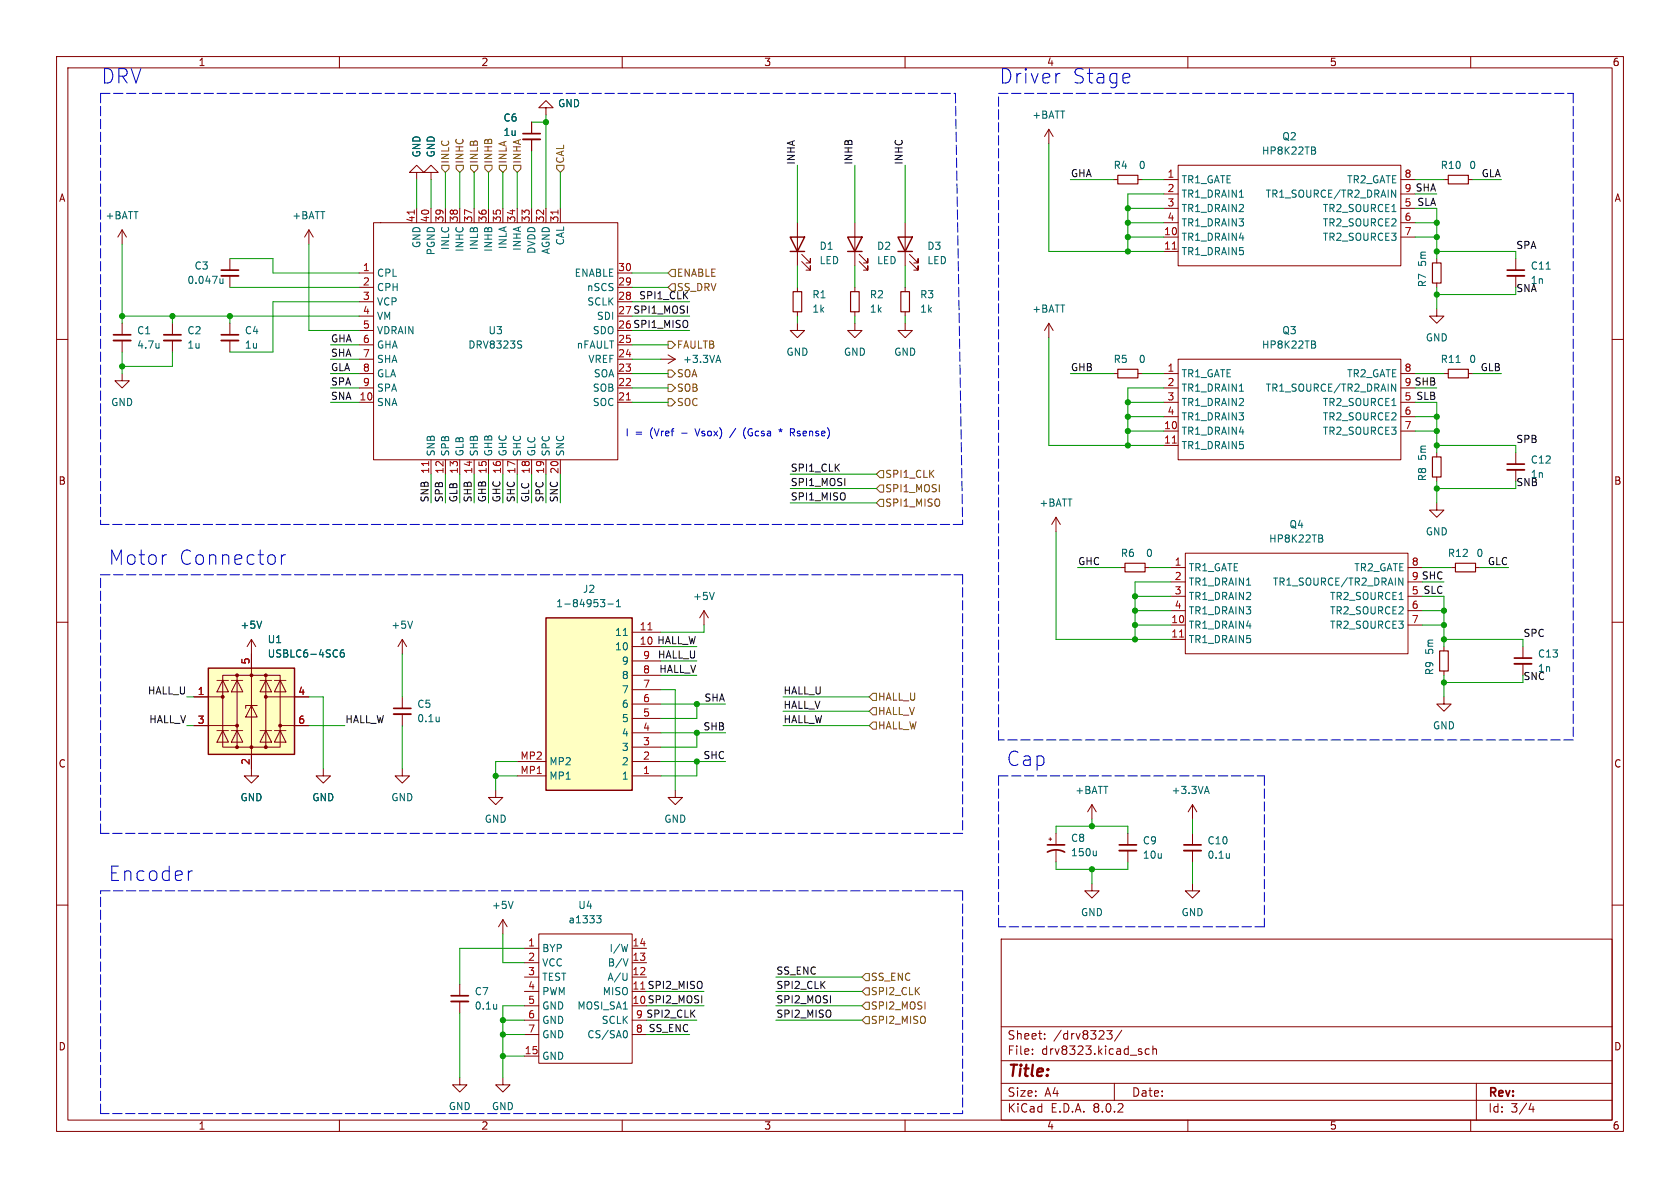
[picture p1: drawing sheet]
<svg xmlns="http://www.w3.org/2000/svg" width="297mm" height="210mm" viewBox="0 0 297 210" stroke-linecap="round" stroke-linejoin="round" font-family="sans-serif">
<g fill="none" stroke="#840000" stroke-width=".18">
<path d="M10 10h277v190h-277zM12 12h273v186h-273zM60 10v2M110 10v2M160 10v2M210 10v2M260 10v2M73.7 30.5h1.2l-1.2-1.3-1.3 1.3h1.3v1.3M76.2 30.5h1.3l-1.3-1.3-1.3 1.3h1.3v1.3M10 60h2M21.6 40.6l-.8 1.3M21.6 40.6v2.6"/>
<path d="M21.6 57.2v2M21.6 40.6l.8 1.3M30.5 57.2v2M40.6 45.7v2.1M40.6 48.8v2M40.6 57.2v2M54.6 40.6l-.8 1.3M54.6 40.6v2.6M54.6 40.6l.8 1.3M254 54.6v1.3h1.3l-1.3 1.3-1.3-1.3h1.3M268 45.7v2.1M268 48.8v2"/>
<path d="M285 60h2M21.6 66v1.3h1.3l-1.3 1.3-1.3-1.3h1.3M21.6 60.2v2M30.5 60.2v2M40.6 60.2v2M196.8 66h.8M201.2 66h.7M255.3 66h.7M259.6 66h.7M254 88.9v1.3h1.3l-1.3 1.2-1.3-1.2h1.3M10 110h2M71.1 113l-.7 1.3"/>
<path d="M71.1 113v2.6M71.1 113l.8 1.3M198.1 100.3h.8M202.4 100.3h.8M256.5 100.3h.8M260.9 100.3h.7M285 110h2M57.1 135.9v1.3h1.3l-1.3 1.2-1.2-1.2h1.2M71.1 135.9v1.3h1.3l-1.3 1.2-1.3-1.2h1.3M71.1 123.2v2M71.1 126.2v2.1M10 160h2"/>
<path d="M185.4 148.3h.5M185.7 148.1v.5M186.7 147.3v2.1M186.7 150.4v2M285 160h2M81.3 174v2M81.3 177v2.1M88.9 162.6l-.8 1.2M88.9 162.6v2.5M88.9 162.6l.8 1.2M92.7 167.6h2.5M92.7 172.7h2.5"/>
<path d="M92.7 170.2h2.5M92.7 175.3h2.5M92.7 177.8h2.5M95.2 165.1h16.6v22.9h-16.6zM111.8 167.6h2.5M111.8 172.7h2.5M111.8 170.2h2.5M177 166h108v32h-108zM60 198v2M81.3 190.5v1.3h1.2l-1.2 1.2-1.3-1.2h1.3M92.7 186.7h2.5M92.7 180.3h2.5"/>
<path d="M92.7 182.9h2.5M110 198v2M111.8 180.3h2.5M111.8 182.9h2.5M160 198v2M177 194.5h108M177 191.5h108M177 187.5h108M177 181.5h108M182.5 186.3v.1M182.5 185.5v.1M184.7 183.6v.1"/>
<path d="M184.7 182.8v.1M195.7 182.2h.9l-.5 .6 .4 .1v.7l-.2 .1h-.4l-.2-.1M197 191.5v3M198.3 182.1l-1.3 2M203.2 185.5l-.5-.1-.2 .3v.4l.1 .2h.6M203.8 185.5l.2-.1 .4 .1 .1 .9M203.8 184.9v1.5M210 198v2M260 198v2M261 191.5v6.5M270.7 195l-.4 1.1h.9M271 195.6v1"/>
</g>
<path d="M39.1 48.8h3.1M266.4 48.8h3.1M20.1 60.2h3M29 60.2h3M39.1 60.2h3.1M69.6 126.2h3M79.8 177h3" fill="none" stroke="#840000" stroke-width=".33"/>
<path d="M20.1 59.2h3M29 59.2h3M39.1 47.8h3.1M39.1 59.2h3.1M266.4 47.8h3.1M69.6 125.2h3M185.2 150.6a3.2 3.2 0 0 1 3 0M185.2 149.4h3M79.8 176h3" fill="none" stroke="#840000" stroke-width=".3"/>
<g fill="none" stroke="#006464" stroke-width=".18">
<path d="M39.4 49.3v.8M39.4 50l-.2 .1-.3-.1M273.3 47.6h.8M28.1 60.7v.8M28.1 61.4v.1M257.4 64.1h.7M72.9 109.8l-.4 1.3M77.6 126.7v.9M77.6 127.5h.1M90.7 159.3l-.4 1.3M193.8 150.4v.9M193.8 151.2l-.2 .1"/>
<path d="M87.8 177.5v.9M87.8 178.3h-.1M105.5 161.9h.8l-.5 .5 .4 .1 .1 .4-.3 .2h-.3M110.8 172v1.1l-.1 .1M111 166.9l-.3 1.3M111 169.5l-.4 1.3M110.5 182.2a.68 .68 0 0 1 .4 .6 .68 .68 0 0 1-.4 .7"/>
</g>
<path d="M197.6 65.3h3.6v1.5h-3.6zM256 65.3h3.6v1.5h-3.6zM198.9 99.6h3.5v1.5h-3.5zM257.3 99.6h3.6v1.5h-3.6z" fill="none" stroke="#840000" stroke-width=".2"/>
<path d="M36.8 118.1h15.3v15.3h-15.3z" fill="#ffffc2"/>
<path d="M139.7 41.9h2.5l-1.2 2.6zM139.7 44.5h2.5M149.9 41.9h2.5l-1.3 2.6zM149.9 44.5h2.5M36.8 118.1h15.3v15.3h-15.3z" fill="none" stroke="#840000" stroke-width=".25"/>
<g fill="#840000" stroke="#840000" stroke-width=".18">
<circle cx="39.4" cy="123.2" r=".25"/>
<circle cx="41.9" cy="132.1" r=".25"/>
<circle cx="41.9" cy="128.3" r=".25"/>
<circle cx="41.9" cy="119.4" r=".25"/>
<circle cx="44.4" cy="132.1" r=".25"/>
<circle cx="44.4" cy="119.4" r=".25"/>
<circle cx="47" cy="132.1" r=".25"/>
<circle cx="47" cy="123.2" r=".25"/>
<circle cx="47" cy="119.4" r=".25"/>
<circle cx="49.5" cy="128.3" r=".25"/>
</g>
<g fill="none" stroke="#840000" stroke-width=".18">
<path d="M96.5 19.1h1.3l-1.3-1.3-1.3 1.3h1.3v1.2M66 39.4h43.2v41.9h-43.2zM73.7 36.8v2.6M76.2 36.8v2.6M78.7 36.8v2.6M81.3 36.8v2.6M83.8 36.8v2.6M86.4 36.8v2.6M88.9 36.8v2.6M91.4 36.8v2.6M94 21.6v2M94 24.6v2.1"/>
<path d="M94 36.8v2.6M96.5 36.8v2.6M99.1 36.8v2.6M141 39.4v7.6M151.1 39.4v7.6M185.4 22.9l-.7 1.2M185.4 22.9v2.5M185.4 22.9l.8 1.2M196.8 31.8h.8M201.2 31.8h.7M205.7 31.8h2.6M205.7 34.3h2.6"/>
<path d="M205.7 36.8h2.6M205.7 39.4h2.6M208.3 29.2h39.3v17.8h-39.3zM247.6 31.8h2.6M247.6 34.3h2.6M247.6 36.8h2.6M247.6 39.4h2.6M255.3 31.8h.7M259.6 31.8h.7M63.5 48.3h2.5M63.5 50.8h2.5M63.5 53.3h2.5"/>
<path d="M63.5 55.9h2.5M63.5 58.4h2.5M109.2 48.3h2.6M109.2 50.8h2.6M109.2 53.3h2.6M141 57.2v1.2h1.2l-1.2 1.3-1.3-1.3h1.3M141 50.8v.8M141 55.1v.8M141.7 46.2l1.6 1.6v-.8v.8h-.8M141.7 45l1.6 1.5v-.8v.8h-.8M151.1 57.2v1.2h1.3l-1.3 1.3-1.2-1.3h1.2M151.1 50.8v.8"/>
<path d="M151.1 55.1v.8M151.9 46.2l1.5 1.6v-.8v.8h-.7M151.9 45l1.5 1.5v-.8v.8h-.7M160 57.2v1.2h1.3l-1.3 1.3-1.3-1.3h1.3M160 50.8v.8M160 55.1v.8M185.4 57.2v2.5M185.4 57.2l-.7 1.2M185.4 57.2l.8 1.2M205.7 41.9h2.6M205.7 44.5h2.6M247.6 41.9h2.6"/>
<path d="M254 45.7v.8M254 50v.8M63.5 66h2.5M63.5 68.6h2.5M63.5 71.1h2.5M63.5 63.5h2.5M63.5 61h2.5M109.2 66h2.6M109.2 68.6h2.6M109.2 71.1h2.6M109.2 63.5h2.6M109.2 61h2.6"/>
<path d="M116.8 63.5h2.6M118.1 62.7l1.3 .8M119.4 63.5l-1.3 .8M205.7 66h2.6M205.7 76.2h2.6M205.7 78.7h2.6M205.7 68.6h2.6M205.7 71.1h2.6M205.7 73.7h2.6M208.3 63.5h39.3v17.8h-39.3zM247.6 66h2.6M247.6 76.2h2.6"/>
<path d="M247.6 68.6h2.6M247.6 71.1h2.6M247.6 73.7h2.6M76.2 81.3v2.5M78.7 81.3v2.5M81.3 81.3v2.5M83.8 81.3v2.5M86.4 81.3v2.5M88.9 81.3v2.5M91.4 81.3v2.5M94 81.3v2.5M96.5 81.3v2.5"/>
<path d="M99.1 81.3v2.5M186.7 91.4l-.8 1.3M186.7 91.4v2.6M186.7 91.4l.8 1.3M209.5 97.8h39.4v17.8h-39.4zM254 80v.8M254 84.3v.8M268 80v2M268 83.1v2M41.9 119.4h5.1v12.7h-5.1zM41.9 119.4h-2.5v12.7h2.5M44.4 113v24.2h1.3l-1.3 1.2-1.2-1.2h1.2"/>
<path d="M44.4 113l-.7 1.3M44.4 113l.8 1.3M47 119.4h2.5v12.7h-2.5M124.5 108l-.8 1.2M124.5 108v2.5M124.5 108l.7 1.2M207 100.3h2.5M207 110.5h2.5M207 113h2.5M207 102.9h2.5M207 105.4h2.5M207 108h2.5"/>
<path d="M248.9 100.3h2.6M248.9 110.5h2.6M248.9 102.9h2.6M248.9 105.4h2.6M248.9 108h2.6M255.3 114.3v.8M255.3 118.6v.8M269.2 114.3v2M269.2 117.3v2.1M34.3 123.2h5.1M34.3 128.3h7.6M38.4 129.2h2"/>
<path d="M38.4 120.3h2M39.4 129.2l1 2h-2zM39.4 120.3l1 2h-2zM40.9 129.2h2M40.9 120.3h2M41.9 129.2l1 2h-2zM41.9 120.3l1 2h-2zM44.4 124.7l1.1 2h-2.1zM45.5 124.7h-2.1v.5M46 129.2h2M46 120.3h2M47 129.2l1 2h-2z"/>
<path d="M47 120.3l1 2h-2zM47 123.2h7.6M48.5 129.2h2M48.5 120.3h2M49.5 129.2l1 2h-2zM49.5 120.3l1 2h-2zM49.5 128.3h5.1M255.3 123.2v1.3h1.2l-1.2 1.2-1.3-1.2h1.3M193 156.2v1.3h1.3l-1.3 1.3-1.2-1.3h1.2M193 142.2l-.7 1.3M193 142.2v2.6M193 142.2l.8 1.3"/>
<path d="M199.4 147.3v2.1M199.4 150.4v2M210.8 156.2v1.3h1.3l-1.3 1.3-1.3-1.3h1.3M210.8 142.2v2.6M210.8 147.3v2.1M210.8 150.4v2M210.8 142.2l-.7 1.3M210.8 142.2l.8 1.3M88.9 190.5v1.3h1.3l-1.3 1.2-1.3-1.2h1.3"/>
</g>
<g fill="none" stroke="#006464" stroke-width=".18">
<path d="M232.3 26l.2 .2-.2 .4 .3 .2-.1 .3-.2 .1M246 33.6l.7 1.3v-1.3M92 60.9l.2 .3-.2 .3M92 60.3h.2M126.7 63.7h.6M127 62.8l.4 1.3M232.3 60.3l.2 .2-.2 .4 .3 .2-.1 .3-.2 .1M246 67.9l.7 1.3v-1.3M233.6 94.6l.2 .2-.2 .4 .3 .2-.1 .3-.2 .1M46.3 109.8l-.5 1.3M60.8 114.9h-.4a.85 .85 0 0 0 0 1.2l.4-.1 .1-.4-.3-.2h-.3l-.1 .2M126.3 104.7l-.4 1.3"/>
<path d="M247.3 102.2l.7 1.2v-1.2M213 139.9h.7M213.4 139l.4 1.3M217.3 150.9v.8M217.3 151.6v.1"/>
</g>
<path d="M92.5 24.6h3M266.4 83.1h3.1M267.7 117.3h3.1M197.9 150.4h3M209.3 150.4h3" fill="none" stroke="#840000" stroke-width=".33"/>
<path d="M92.5 23.6h3M266.4 82h3.1M267.7 116.3h3.1M197.9 149.4h3M209.3 149.4h3" fill="none" stroke="#840000" stroke-width=".3"/>
<path d="M197.6 31h3.6v1.5h-3.6zM256 31h3.6v1.5h-3.6zM140.2 51.6h1.5v3.5h-1.5zM150.4 51.6h1.5v3.5h-1.5zM159.3 51.6h1.5v3.5h-1.5zM253.2 46.5h1.6v3.5h-1.6zM253.2 80.8h1.6v3.5h-1.6zM254.5 115.1h1.5v3.5h-1.5z" fill="none" stroke="#840000" stroke-width=".2"/>
<path d="M73.2 37.1v.8M98.6 37.1v.8M207.3 44h.7M110.7 70.7h.8M207.3 78.3h.7M75.8 81.6v.7M208.5 112.6h.7" fill="none" stroke="#a90000" stroke-width=".18"/>
<path d="M96.5 109.2h15.3v30.5h-15.3z" fill="#ffffc2"/>
<path d="M158.7 41.9h2.6l-1.3 2.6zM158.7 44.5h2.6M96.5 109.2h15.3v30.5h-15.3z" fill="none" stroke="#840000" stroke-width=".25"/>
<g fill="none" stroke="#840000" stroke-width=".18">
<path d="M94 21.6v2M94 24.6v2.1M160 39.4v7.6M160.8 46.2l1.5 1.6v-.8v.8h-.8M160.8 45l1.5 1.5v-.8v.8h-.8M44.4 115.6v2.5M111.8 114.3h5M111.8 111.8h5M111.8 119.4h5M111.8 116.8h5M34.3 123.2h2.5M34.3 128.3h2.5"/>
<path d="M44.4 133.4v2.5M52.1 123.2h2.5M52.1 128.3h2.5M87.6 139.7v1.3h1.3l-1.3 1.2-1.2-1.2h1.2M91.4 137.2h5.1M91.4 134.6h5.1M111.8 137.2h5M111.8 134.6h5M111.8 132.1h5M111.8 129.5h5M111.8 127h5M111.8 124.5h5"/>
<path d="M111.8 121.9h5M119.4 139.7v1.3h1.2l-1.2 1.2-1.3-1.2h1.3"/>
</g>
<path d="M46.3 109.8l-.5 1.3M60.8 114.9h-.4a.85 .85 0 0 0 0 1.2l.4-.1 .1-.4-.3-.2h-.3l-.1 .2M106.1 106h.8l-.4 .5 .4 .1v.4l-.2 .3h-.4M107.5 106.8h.9M109 107.3h.7M109 106.4l.3-.4v1.3M110.2 112.3h.7" fill="none" stroke="#006464" stroke-width=".18"/>
<path d="M114.5 111.3h.8" fill="none" stroke="#a90000" stroke-width=".18"/>
<g fill="none" stroke="#725600" stroke-width=".18">
<path d="M78.1 29.2h1.3v.6l-.7 .7-.6-.7zM80.6 29.2h1.3v.6l-.6 .7-.7-.7zM83.2 29.2h1.3v.6l-.7 .7-.6-.7zM85.7 29.2h1.3v.6l-.6 .7-.7-.7zM88.3 29.2h1.2v.6l-.6 .7-.6-.7zM90.8 29.2h1.3v.6l-.7 .7-.6-.7zM98.4 29.2h1.3v.6l-.6 .7-.7-.7zM118.1 48.3l.6-.7h.7v1.3h-.7zM118.7 50.2h.7v1.2h-.7l-.6-.6zM118.1 65.4h.6l.7 .6-.7 .7h-.6zM118.1 67.9h.6l.7 .7-.7 .6h-.6zM118.1 60.3h.6l.7 .7-.7 .6h-.6z"/>
<path d="M118.1 70.5h.6l.7 .6-.7 .7h-.6zM154.9 86.4l.7-.7h.6v1.3h-.6zM155.6 88.3h.6v1.2h-.6l-.7-.6zM155.6 83.2h.6v1.3h-.6l-.7-.7zM154.3 127.6h.6v1.3h-.6l-.6-.6zM154.3 122.6h.6v1.2h-.6l-.6-.6zM154.3 125.1h.6v1.3h-.6l-.6-.7zM153 172.1h.7v1.3h-.7l-.6-.7zM153 174.6h.7v1.3h-.7l-.6-.6zM153 177.2h.7v1.2h-.7l-.6-.6zM153 179.7h.7v1.3h-.7l-.6-.7z"/>
</g>
<g fill="none" stroke="#0000c2" stroke-width=".18">
<path d="M187.2 13h.2M122.9 75.8l.4 1.3M130.1 75.7l-1.1 1.7M131.8 75.6a1.46 1.46 0 0 0 0 1.9M137.7 76l.3 .1M138 75.8v.3M138 76.1l-.2 .2M138 76.1l.2 .2M138.3 76l-.3 .1M139.7 76.5l.6-.1 .2-.2-.1-.3-.7-.1v1.3M140 76.5l.5 .6M29.2 98.1h.2"/>
<path d="M49.8 98.1v1.7M50.5 98.1a.65 .65 0 0 0-.7 .5M34 153.9h-.2l-.4 .3"/>
</g>
<g fill="none" stroke="#0000c2" stroke-width=".18" stroke-dasharray="1.7 .6">
<path d="M17.8 16.5h151.1M17.8 16.5v76.2M168.9 16.5l1.3 76.2M176.5 16.5h101.6M278.1 16.5v114.3M170.2 92.7h-152.4M17.8 101.6h152.4M170.2 101.6v45.7M176.5 130.8v-114.3M176.5 137.2h47M176.5 137.2v26.6M223.5 137.2v26.6"/>
<path d="M278.1 130.8h-101.6M17.8 147.3v-45.7M17.8 157.5h152.4M170.2 157.5v39.4M170.2 147.3h-152.4M223.5 163.8h-47M17.8 196.9v-39.4M170.2 196.9h-152.4"/>
</g>
<g fill="none" stroke="#009600" stroke-width=".18">
<path d="M73.7 31.8v5M76.2 31.8v5M78.7 30.5v6.3M81.3 30.5v6.3M83.8 30.5v6.3M86.4 30.5v6.3M88.9 30.5v6.3M91.4 30.5v6.3M94 26.7v10.1M94 21.6h2.5M96.5 20.3v16.5M99.1 30.5v6.3"/>
<path d="M141 29.2v10.2M151.1 29.2v10.2M160 29.2v10.2M185.4 25.4v19.1h20.3M189.2 31.8h7.6M199.4 36.8h6.3M199.4 39.4h6.3M201.9 31.8h3.8M205.7 34.3h-6.3v10.2M250.2 31.8h5.1M250.2 36.8h3.8v8.9M250.2 34.3h3.8"/>
<path d="M250.2 39.4h3.8M260.3 31.8h5.1M21.6 55.9h41.9M21.6 43.2v14M30.5 55.9v1.3M40.6 45.7h7.7v2.6h15.2M40.6 50.8h22.9M40.6 55.9v1.3M54.6 43.2v15.2h8.9M63.5 53.3h-15.2v8.9h-7.7M111.8 55.9h10.1M111.8 58.4h10.1"/>
<path d="M111.8 53.3h10.1M111.8 50.8h6.3M111.8 48.3h6.3M141 47v3.8M141 55.9v1.3M151.1 47v3.8M151.1 55.9v1.3M160 47v3.8M160 55.9v1.3M185.4 59.7v19h20.3M199.4 41.9h6.3M250.2 41.9h3.8"/>
<path d="M254 44.5h14v1.2M254 50.8v3.8M254 52.1h14M21.6 62.2v3.8M30.5 62.2v2.6h-8.9M58.4 71.1h5.1M58.4 63.5h5.1M58.4 68.6h5.1M58.4 66h5.1M58.4 61h5.1M111.8 71.1h6.3M111.8 63.5h5"/>
<path d="M111.8 68.6h6.3M111.8 66h6.3M111.8 61h6.3M189.2 66h7.6M199.4 71.1h6.3M199.4 73.7h6.3M199.4 76.2h6.3M201.9 66h3.8M205.7 68.6h-6.3v10.1M250.2 71.1h3.8v8.9M250.2 68.6h3.8M250.2 73.7h3.8"/>
<path d="M250.2 76.2h3.8M250.2 66h5.1M254 78.7h14v1.3M260.3 66h5.1M76.2 83.8v5.1M78.7 83.8v5.1M81.3 83.8v5.1M83.8 83.8v5.1M86.4 83.8v5.1M88.9 83.8v5.1M91.4 83.8v5.1M94 83.8v5.1"/>
<path d="M96.5 83.8v5.1M99.1 83.8v5.1M139.7 83.8h15.2M139.7 88.9h15.2M139.7 86.4h15.2M186.7 94v19h20.3M254 86.4h14M254 85.1v3.8M71.1 115.6v7.6M116.8 119.4h6.4M116.8 114.3h6.4M116.8 116.8h6.4"/>
<path d="M124.5 110.5v1.3h-7.7M190.5 100.3h7.6M200.7 108h6.3M200.7 110.5h6.3M200.7 105.4h6.3M203.2 100.3h3.8M207 102.9h-6.3v10.1M251.5 100.3h5M251.5 108h3.8M251.5 105.4h3.8v8.9M251.5 110.5h3.8M251.5 102.9h3.8"/>
<path d="M255.3 113h13.9v1.3M255.3 119.4v3.8M261.6 100.3h5.1M33 128.3h1.3M33 123.2h1.3M54.6 123.2h2.5v12.7M54.6 128.3h6.4M71.1 128.3v7.6M87.6 137.2h3.8M91.4 134.6h-3.8v5.1M116.8 134.6h11.5M116.8 129.5h11.5"/>
<path d="M116.8 124.5h11.5M116.8 121.9h2.6v17.8M123.2 129.5v2.6h-6.4M123.2 134.6v2.6h-6.4M123.2 124.5v2.5h-6.4M138.4 128.3h15.3M138.4 123.2h15.3M138.4 125.7h15.3M255.3 120.7h13.9M186.7 147.3v-1.2h12.7v1.2M186.7 152.4v1.3h12.7v-1.3M193 144.8v1.3"/>
<path d="M193 153.7v2.5M210.8 144.8v2.5M210.8 152.4v3.8M81.3 179.1v11.4M88.9 165.1v5.1h3.8M92.7 177.8h-3.8v12.7M92.7 167.6h-11.4v6.4M114.3 177.8h10.2M114.3 175.3h10.2M137.2 177.8h15.2M137.2 172.7h15.2M137.2 175.3h15.2"/>
<path d="M88.9 182.9h3.8M88.9 180.3h3.8M88.9 186.7h3.8M114.3 182.9h7.6M114.3 180.3h8.9M137.2 180.3h15.2"/>
</g>
<g fill="#009600" stroke="#009600" stroke-width=".18">
<circle cx="199.4" cy="78.7" r=".46"/>
<circle cx="200.7" cy="108" r=".46"/>
<circle cx="200.7" cy="105.4" r=".46"/>
<circle cx="200.7" cy="113" r=".46"/>
<circle cx="200.7" cy="110.5" r=".46"/>
<circle cx="255.3" cy="120.7" r=".46"/>
<circle cx="254" cy="73.7" r=".46"/>
<circle cx="254" cy="78.7" r=".46"/>
<circle cx="254" cy="76.2" r=".46"/>
<circle cx="254" cy="39.4" r=".46"/>
<circle cx="254" cy="44.5" r=".46"/>
<circle cx="254" cy="41.9" r=".46"/>
<circle cx="254" cy="52.1" r=".46"/>
<circle cx="199.4" cy="44.5" r=".46"/>
<circle cx="199.4" cy="39.4" r=".46"/>
<circle cx="199.4" cy="36.8" r=".46"/>
<circle cx="199.4" cy="41.9" r=".46"/>
<circle cx="199.4" cy="76.2" r=".46"/>
<circle cx="199.4" cy="73.7" r=".46"/>
<circle cx="193" cy="153.7" r=".46"/>
<circle cx="193" cy="146.1" r=".46"/>
<circle cx="199.4" cy="71.1" r=".46"/>
<circle cx="255.3" cy="110.5" r=".46"/>
<circle cx="255.3" cy="113" r=".46"/>
<circle cx="255.3" cy="108" r=".46"/>
<circle cx="254" cy="86.4" r=".46"/>
<circle cx="30.5" cy="55.9" r=".46"/>
<circle cx="40.6" cy="55.9" r=".46"/>
<circle cx="21.6" cy="64.8" r=".46"/>
<circle cx="21.6" cy="55.9" r=".46"/>
<circle cx="96.5" cy="21.6" r=".46"/>
<circle cx="123.2" cy="124.5" r=".46"/>
<circle cx="123.2" cy="129.5" r=".46"/>
<circle cx="88.9" cy="186.7" r=".46"/>
<circle cx="123.2" cy="134.6" r=".46"/>
<circle cx="88.9" cy="182.9" r=".46"/>
<circle cx="88.9" cy="180.3" r=".46"/>
<circle cx="87.6" cy="137.2" r=".46"/>
</g>
<g font-size="3.5" fill="#0000c2">
<text x="17.8" y="15">DRV</text>
<text x="176.5" y="15">Driver</text>
<text x="189.4" y="15">Stage</text>
<text x="19" y="100.1">Motor</text>
<text x="31.5" y="100.1">Connector</text>
<text x="177.8" y="135.6">Cap</text>
<text x="19" y="156">Encoder</text>
</g>
<text font-size="2.8" fill="#840000" x="178" y="190.9">Title:</text>
<g font-size="2.1" fill="#840000">
<text x="178" y="184">Sheet:</text>
<text x="186.2" y="184">/drv8323/</text>
<text x="178" y="186.7">File:</text>
<text x="184.1" y="186.7">drv8323.kicad_sch</text>
<text x="178" y="196.9">KiCad</text>
<text x="178" y="194.1">Size:</text>
<text x="184.7" y="194.1">A4</text>
<text x="185.7" y="196.9">E.D.A.</text>
<text x="193.3" y="196.9">8.0.2</text>
<text x="200" y="194.1">Date:</text>
<text x="263" y="194.3">Rev:</text>
<text x="263" y="196.9">Id:</text>
<text x="267.1" y="196.9">3/4</text>
</g>
<g font-size="1.8" fill="#840000">
<text x="35" y="11.9">1</text>
<text x="85" y="11.9">2</text>
<text x="135" y="11.9">3</text>
<text x="185" y="11.9">4</text>
<text x="235" y="11.9">5</text>
<text x="285" y="11.9">6</text>
<text x="10.3" y="35.9">A</text>
<text x="285.3" y="35.9">A</text>
<text x="10.3" y="85.9">B</text>
<text x="285.3" y="85.9">B</text>
<text x="10.3" y="135.9">C</text>
<text x="285.3" y="135.9">C</text>
<text x="10.3" y="185.9">D</text>
<text x="285.3" y="185.9">D</text>
<text x="35" y="199.9">1</text>
<text x="85" y="199.9">2</text>
<text x="135" y="199.9">3</text>
<text x="185" y="199.9">4</text>
<text x="235" y="199.9">5</text>
<text x="285" y="199.9">6</text>
</g>
<g font-size="1.8" fill="#006464">
<text x="88.9" y="21.7">C6</text>
<text x="98.6" y="19.2">GND</text>
<text x="182.4" y="21.2">+BATT</text>
<text x="74.5" y="27.9" transform="rotate(-90 74.5 27.9)">GND</text>
<text x="77.1" y="27.9" transform="rotate(-90 77.1 27.9)">GND</text>
<text x="88.9" y="24.2">1u</text>
<text x="223" y="27.5">HP8K22TB</text>
<text x="226.6" y="25">Q2</text>
<text x="196.8" y="30.1">R4</text>
<text x="201.2" y="30.1">0</text>
<text x="208.8" y="32.6">TR1_GATE</text>
<text x="208.8" y="35.2">TR1_DRAIN1</text>
<text x="223.7" y="35.2">TR1_SOURCE/TR2_DRAIN</text>
<text x="238" y="32.6">TR2_GATE</text>
<text x="254.6" y="30.1">R10</text>
<text x="259.6" y="30.1">0</text>
<text x="18.6" y="39">+BATT</text>
<text x="51.6" y="39">+BATT</text>
<text x="208.8" y="37.7">TR1_DRAIN2</text>
<text x="208.8" y="40.2">TR1_DRAIN3</text>
<text x="233.8" y="37.7">TR2_SOURCE1</text>
<text x="233.8" y="40.2">TR2_SOURCE2</text>
<text x="34.3" y="47.9">C3</text>
<text x="74.5" y="44" transform="rotate(-90 74.5 44)">GND</text>
<text x="77.1" y="45.2" transform="rotate(-90 77.1 45.2)">PGND</text>
<text x="79.6" y="44.3" transform="rotate(-90 79.6 44.3)">INLC</text>
<text x="82.1" y="44.6" transform="rotate(-90 82.1 44.6)">INHC</text>
<text x="84.7" y="44.3" transform="rotate(-90 84.7 44.3)">INLB</text>
<text x="87.2" y="44.6" transform="rotate(-90 87.2 44.6)">INHB</text>
<text x="89.8" y="44.1" transform="rotate(-90 89.8 44.1)">INLA</text>
<text x="92.3" y="44.4" transform="rotate(-90 92.3 44.4)">INHA</text>
<text x="94.8" y="45" transform="rotate(-90 94.8 45)">DVDD</text>
<text x="97.4" y="45" transform="rotate(-90 97.4 45)">AGND</text>
<text x="99.9" y="43.5" transform="rotate(-90 99.9 43.5)">CAL</text>
<text x="144.8" y="44.4">D1</text>
<text x="144.8" y="46.9">LED</text>
<text x="154.9" y="44.4">D2</text>
<text x="154.9" y="46.9">LED</text>
<text x="163.8" y="44.4">D3</text>
<text x="163.8" y="46.9">LED</text>
<text x="208.8" y="42.8">TR1_DRAIN4</text>
<text x="208.8" y="45.3">TR1_DRAIN5</text>
<text x="233.8" y="42.8">TR2_SOURCE3</text>
<text x="252.3" y="47.3" transform="rotate(-90 252.3 47.3)">5m</text>
<text x="270.5" y="47.9">C11</text>
<text x="33" y="50.4">0.047u</text>
<text x="66.5" y="49.1">CPL</text>
<text x="66.5" y="51.7">CPH</text>
<text x="101.5" y="49.1">ENABLE</text>
<text x="103.7" y="51.7">nSCS</text>
<text x="143.5" y="52.9">R1</text>
<text x="153.7" y="52.9">R2</text>
<text x="162.6" y="52.9">R3</text>
<text x="252.3" y="50.9" transform="rotate(-90 252.3 50.9)">R7</text>
<text x="270.5" y="50.4">1n</text>
<text x="24.1" y="59.3">C1</text>
<text x="33" y="59.3">C2</text>
<text x="43.2" y="59.3">C4</text>
<text x="66.5" y="54.2">VCP</text>
<text x="66.5" y="56.7">VM</text>
<text x="66.5" y="59.3">VDRAIN</text>
<text x="86.3" y="59.3">U3</text>
<text x="103.7" y="54.2">SCLK</text>
<text x="104.7" y="59.3">SDO</text>
<text x="105.4" y="56.7">SDI</text>
<text x="143.5" y="55.5">1k</text>
<text x="153.7" y="55.5">1k</text>
<text x="162.6" y="55.5">1k</text>
<text x="182.4" y="55.5">+BATT</text>
<text x="226.6" y="59.3">Q3</text>
<text x="24.1" y="61.8">4.7u</text>
<text x="33" y="61.8">1u</text>
<text x="43.2" y="61.8">1u</text>
<text x="66.5" y="61.8">GHA</text>
<text x="66.5" y="64.4">SHA</text>
<text x="82.7" y="61.8">DRV8323S</text>
<text x="101.9" y="61.8">nFAULT</text>
<text x="103.9" y="64.4">VREF</text>
<text x="120.7" y="64.4">+3.3VA</text>
<text x="138.9" y="63.1">GND</text>
<text x="149.1" y="63.1">GND</text>
<text x="158" y="63.1">GND</text>
<text x="196.8" y="64.4">R5</text>
<text x="201.2" y="64.4">0</text>
<text x="223" y="61.8">HP8K22TB</text>
<text x="252" y="60.6">GND</text>
<text x="254.6" y="64.4">R11</text>
<text x="259.6" y="64.4">0</text>
<text x="19.6" y="72">GND</text>
<text x="66.5" y="72">SNA</text>
<text x="66.5" y="66.9">GLA</text>
<text x="66.5" y="69.4">SPA</text>
<text x="104.7" y="72">SOC</text>
<text x="104.7" y="69.4">SOB</text>
<text x="104.9" y="66.9">SOA</text>
<text x="208.8" y="66.9">TR1_GATE</text>
<text x="208.8" y="69.4">TR1_DRAIN1</text>
<text x="208.8" y="72">TR1_DRAIN2</text>
<text x="223.7" y="69.4">TR1_SOURCE/TR2_DRAIN</text>
<text x="233.8" y="72">TR2_SOURCE1</text>
<text x="238" y="66.9">TR2_GATE</text>
<text x="208.8" y="77.1">TR1_DRAIN4</text>
<text x="208.8" y="74.5">TR1_DRAIN3</text>
<text x="233.8" y="74.5">TR2_SOURCE2</text>
<text x="233.8" y="77.1">TR2_SOURCE3</text>
<text x="77.1" y="80.8" transform="rotate(-90 77.1 80.8)">SNB</text>
<text x="79.6" y="80.8" transform="rotate(-90 79.6 80.8)">SPB</text>
<text x="82.1" y="80.8" transform="rotate(-90 82.1 80.8)">GLB</text>
<text x="84.7" y="80.8" transform="rotate(-90 84.7 80.8)">SHB</text>
<text x="87.2" y="80.8" transform="rotate(-90 87.2 80.8)">GHB</text>
<text x="89.8" y="80.8" transform="rotate(-90 89.8 80.8)">GHC</text>
<text x="92.3" y="80.8" transform="rotate(-90 92.3 80.8)">SHC</text>
<text x="94.8" y="80.8" transform="rotate(-90 94.8 80.8)">GLC</text>
<text x="97.4" y="80.8" transform="rotate(-90 97.4 80.8)">SPC</text>
<text x="99.9" y="80.8" transform="rotate(-90 99.9 80.8)">SNC</text>
<text x="208.8" y="79.6">TR1_DRAIN5</text>
<text x="252.3" y="81.6" transform="rotate(-90 252.3 81.6)">5m</text>
<text x="270.5" y="82.1">C12</text>
<text x="183.7" y="89.8">+BATT</text>
<text x="252.3" y="85.2" transform="rotate(-90 252.3 85.2)">R8</text>
<text x="227.9" y="93.6">Q4</text>
<text x="252" y="94.8">GND</text>
<text x="198" y="98.7">R6</text>
<text x="202.5" y="98.7">0</text>
<text x="210.1" y="101.2">TR1_GATE</text>
<text x="224.3" y="96.1">HP8K22TB</text>
<text x="239.3" y="101.2">TR2_GATE</text>
<text x="255.9" y="98.7">R12</text>
<text x="260.9" y="98.7">0</text>
<text x="98.2" y="107.5">1-84953-1</text>
<text x="102.9" y="105">J2</text>
<text x="122.4" y="106.3">+5V</text>
<text x="210.1" y="103.7">TR1_DRAIN1</text>
<text x="210.1" y="106.3">TR1_DRAIN2</text>
<text x="224.9" y="103.7">TR1_SOURCE/TR2_DRAIN</text>
<text x="235" y="106.3">TR2_SOURCE1</text>
<text x="42.4" y="111.4">+5V</text>
<text x="47.2" y="113.9">U1</text>
<text x="69.1" y="111.4">+5V</text>
<text x="108.6" y="112.6">11</text>
<text x="210.1" y="111.4">TR1_DRAIN4</text>
<text x="210.1" y="113.9">TR1_DRAIN5</text>
<text x="210.1" y="108.8">TR1_DRAIN3</text>
<text x="235" y="108.8">TR2_SOURCE2</text>
<text x="235" y="111.4">TR2_SOURCE3</text>
<text x="47.2" y="116.4">USBLC6-4SC6</text>
<text x="108.6" y="115.2">10</text>
<text x="109.8" y="117.7">9</text>
<text x="253.6" y="119.5" transform="rotate(-90 253.6 119.5)">R9</text>
<text x="253.6" y="115.9" transform="rotate(-90 253.6 115.9)">5m</text>
<text x="271.8" y="116.4">C13</text>
<text x="73.7" y="125.3">C5</text>
<text x="109.8" y="125.3">6</text>
<text x="109.8" y="122.8">7</text>
<text x="109.8" y="120.2">8</text>
<text x="73.7" y="127.9">0.1u</text>
<text x="109.8" y="130.4">4</text>
<text x="109.8" y="127.9">5</text>
<text x="253.2" y="129.1">GND</text>
<text x="97" y="135.5">MP2</text>
<text x="109.8" y="135.5">2</text>
<text x="109.8" y="132.9">3</text>
<text x="42.4" y="141.8">GND</text>
<text x="55.1" y="141.8">GND</text>
<text x="69.1" y="141.8">GND</text>
<text x="97" y="138">MP1</text>
<text x="109.8" y="138">1</text>
<text x="190" y="140.6">+BATT</text>
<text x="207" y="140.6">+3.3VA</text>
<text x="85.6" y="145.6">GND</text>
<text x="117.3" y="145.6">GND</text>
<text x="189.2" y="149">C8</text>
<text x="201.9" y="149.5">C9</text>
<text x="213.4" y="149.5">C10</text>
<text x="189.2" y="151.6">150u</text>
<text x="201.9" y="152">10u</text>
<text x="213.4" y="152">0.1u</text>
<text x="86.9" y="160.9">+5V</text>
<text x="102.1" y="160.9">U4</text>
<text x="100.4" y="163.4">a1333</text>
<text x="191" y="162.2">GND</text>
<text x="208.8" y="162.2">GND</text>
<text x="95.8" y="168.5">BYP</text>
<text x="95.8" y="171">VCC</text>
<text x="95.8" y="173.6">TEST</text>
<text x="107.3" y="173.6">A/U</text>
<text x="107.4" y="171">B/V</text>
<text x="107.7" y="168.5">I/W</text>
<text x="83.8" y="176.1">C7</text>
<text x="83.8" y="178.7">0.1u</text>
<text x="95.8" y="176.1">PWM</text>
<text x="95.8" y="178.7">GND</text>
<text x="102" y="178.7">MOSI_SA1</text>
<text x="106.5" y="176.1">MISO</text>
<text x="95.8" y="181.2">GND</text>
<text x="95.8" y="183.7">GND</text>
<text x="103.7" y="183.7">CS/SA0</text>
<text x="106.3" y="181.2">SCLK</text>
<text x="95.8" y="187.6">GND</text>
<text x="79.2" y="196.4">GND</text>
<text x="86.9" y="196.4">GND</text>
</g>
<g font-size="1.8" fill="#725600">
<text x="79.6" y="29" transform="rotate(-90 79.6 29)">INLC</text>
<text x="82.1" y="29" transform="rotate(-90 82.1 29)">INHC</text>
<text x="84.7" y="29" transform="rotate(-90 84.7 29)">INLB</text>
<text x="87.2" y="29" transform="rotate(-90 87.2 29)">INHB</text>
<text x="89.8" y="29" transform="rotate(-90 89.8 29)">INLA</text>
<text x="92.3" y="29" transform="rotate(-90 92.3 29)">INHA</text>
<text x="99.9" y="29" transform="rotate(-90 99.9 29)">CAL</text>
<text x="119.6" y="49.1">ENABLE</text>
<text x="119.6" y="61.8">FAULTB</text>
<text x="119.6" y="66.9">SOA</text>
<text x="119.6" y="69.4">SOB</text>
<text x="119.6" y="72">SOC</text>
<text x="156.4" y="89.8">SPI1_MISO</text>
<text x="156.4" y="87.2">SPI1_MOSI</text>
<text x="156.4" y="84.7">SPI1_CLK</text>
<text x="155.1" y="124.1">HALL_U</text>
<text x="155.1" y="129.1">HALL_W</text>
<text x="155.1" y="126.6">HALL_V</text>
<text x="153.9" y="173.6">SS_ENC</text>
<text x="153.9" y="176.1">SPI2_CLK</text>
<text x="153.9" y="178.7">SPI2_MOSI</text>
<text x="153.9" y="181.2">SPI2_MISO</text>
</g>
<g font-size="1.8" fill="#0f0f0f">
<text x="140.6" y="29.2" transform="rotate(-90 140.6 29.2)">INHA</text>
<text x="150.8" y="29.2" transform="rotate(-90 150.8 29.2)">INHB</text>
<text x="159.7" y="29.2" transform="rotate(-90 159.7 29.2)">INHC</text>
<text x="189.2" y="31.4">GHA</text>
<text x="248.2" y="34">9 SHA</text>
<text x="261.8" y="31.4">GLA</text>
<text x="250.5" y="36.5">SLA</text>
<text x="268" y="44.1">SPA</text>
<text x="112.9" y="53">SPI1_CLK</text>
<text x="119.6" y="51.7">SS_DRV</text>
<text x="109.2" y="58.2">26 SPI1_MISO</text>
<text x="109.2" y="55.6">27 SPI1_MOSI</text>
<text x="58.4" y="63.2">SHA</text>
<text x="58.4" y="60.6">GHA</text>
<text x="58.4" y="65.7">GLA</text>
<text x="189.2" y="65.7">GHB</text>
<text x="261.7" y="65.7">GLB</text>
<text x="58.4" y="70.8">SNA</text>
<text x="58.4" y="68.2">SPA</text>
<text x="248.2" y="70.9">5 SLB</text>
<text x="248.2" y="68.3">9 SHB</text>
<text x="139.7" y="83.5">SPI1_CLK</text>
<text x="268" y="78.4">SPB</text>
<text x="75.9" y="88.9" transform="rotate(-90 75.9 88.9)">SNB</text>
<text x="78.4" y="88.9" transform="rotate(-90 78.4 88.9)">SPB</text>
<text x="80.9" y="88.9" transform="rotate(-90 80.9 88.9)">GLB</text>
<text x="83.5" y="88.9" transform="rotate(-90 83.5 88.9)">SHB</text>
<text x="86" y="88.9" transform="rotate(-90 86 88.9)">GHB 15</text>
<text x="88.6" y="88.9" transform="rotate(-90 88.6 88.9)">GHC 16</text>
<text x="91.1" y="88.9" transform="rotate(-90 91.1 88.9)">SHC</text>
<text x="93.6" y="88.9" transform="rotate(-90 93.6 88.9)">GLC</text>
<text x="96.2" y="88.9" transform="rotate(-90 96.2 88.9)">SPC</text>
<text x="98.7" y="88.9" transform="rotate(-90 98.7 88.9)">SNC</text>
<text x="139.7" y="88.6">SPI1_MISO</text>
<text x="139.7" y="86">SPI1_MOSI</text>
<text x="270.5" y="84.7">1n</text>
<text x="190.5" y="100">GHC</text>
<text x="262.9" y="100">GLC</text>
<text x="249.5" y="105.2">5 SLC</text>
<text x="249.5" y="102.6">9 SHC</text>
<text x="269.2" y="112.7">SPC</text>
<text x="113" y="114">10 HALL_W</text>
<text x="116.2" y="116.5">HALL_U</text>
<text x="116.5" y="119">HALL_V</text>
<text x="271.8" y="119">1n</text>
<text x="26" y="122.8">HALL_U</text>
<text x="124.4" y="124.1">SHA</text>
<text x="138.4" y="122.8">HALL_U</text>
<text x="138.4" y="125.4">HALL_V</text>
<text x="26.3" y="127.9">HALL_V</text>
<text x="61" y="127.9">HALL_W</text>
<text x="124.3" y="129.2">SHB</text>
<text x="138.4" y="127.9">HALL_W</text>
<text x="124.3" y="134.3">SHC</text>
<text x="137.2" y="172.4">SS_ENC</text>
<text x="111.7" y="177.5">10 SPI2_MOSI</text>
<text x="111.7" y="175">11 SPI2_MISO</text>
<text x="137.2" y="180">SPI2_MISO</text>
<text x="137.2" y="174.9">SPI2_CLK</text>
<text x="137.2" y="177.5">SPI2_MOSI</text>
<text x="112.3" y="180.1">9 SPI2_CLK</text>
<text x="114.6" y="182.5">SS_ENC</text>
</g>
<g font-size="1.8" fill="#a90000">
<text x="206.3" y="31.5">1</text>
<text x="206.3" y="34">2</text>
<text x="248.2" y="31.5">8</text>
<text x="73.4" y="39.4" transform="rotate(-90 73.4 39.4)">41</text>
<text x="75.9" y="39.4" transform="rotate(-90 75.9 39.4)">40</text>
<text x="78.5" y="39.4" transform="rotate(-90 78.5 39.4)">39</text>
<text x="81" y="39.4" transform="rotate(-90 81 39.4)">38</text>
<text x="83.6" y="39.4" transform="rotate(-90 83.6 39.4)">37</text>
<text x="86.1" y="39.4" transform="rotate(-90 86.1 39.4)">36</text>
<text x="88.6" y="39.4" transform="rotate(-90 88.6 39.4)">35</text>
<text x="91.2" y="39.4" transform="rotate(-90 91.2 39.4)">34</text>
<text x="93.7" y="39.4" transform="rotate(-90 93.7 39.4)">33</text>
<text x="96.3" y="39.4" transform="rotate(-90 96.3 39.4)">32</text>
<text x="98.8" y="39.4" transform="rotate(-90 98.8 39.4)">31</text>
<text x="205.7" y="41.7">10</text>
<text x="206.3" y="36.6">3</text>
<text x="206.3" y="39.1">4</text>
<text x="248.2" y="36.6">5</text>
<text x="248.2" y="39.1">6</text>
<text x="248.2" y="41.7">7</text>
<text x="205.7" y="44.2">11</text>
<text x="64.1" y="48">1</text>
<text x="64.1" y="50.5">2</text>
<text x="64.1" y="53.1">3</text>
<text x="109.2" y="53.1">28</text>
<text x="109.2" y="50.5">29</text>
<text x="109.2" y="48">30</text>
<text x="64.1" y="55.6">4</text>
<text x="64.1" y="58.2">5</text>
<text x="64.1" y="60.7">6</text>
<text x="64.1" y="63.2">7</text>
<text x="64.1" y="65.8">8</text>
<text x="109.2" y="65.8">23</text>
<text x="109.2" y="63.2">24</text>
<text x="109.2" y="60.7">25</text>
<text x="206.3" y="65.8">1</text>
<text x="248.2" y="65.8">8</text>
<text x="63.5" y="70.9">10</text>
<text x="64.1" y="68.3">9</text>
<text x="109.2" y="70.9">21</text>
<text x="109.2" y="68.3">22</text>
<text x="206.3" y="68.3">2</text>
<text x="206.3" y="70.9">3</text>
<text x="205.7" y="75.9">10</text>
<text x="206.3" y="73.4">4</text>
<text x="248.2" y="73.4">6</text>
<text x="248.2" y="75.9">7</text>
<text x="75.9" y="83.9" transform="rotate(-90 75.9 83.9)">11</text>
<text x="78.5" y="83.9" transform="rotate(-90 78.5 83.9)">12</text>
<text x="81" y="83.9" transform="rotate(-90 81 83.9)">13</text>
<text x="83.6" y="83.9" transform="rotate(-90 83.6 83.9)">14</text>
<text x="91.2" y="83.9" transform="rotate(-90 91.2 83.9)">17</text>
<text x="93.7" y="83.9" transform="rotate(-90 93.7 83.9)">18</text>
<text x="96.3" y="83.9" transform="rotate(-90 96.3 83.9)">19</text>
<text x="98.8" y="83.9" transform="rotate(-90 98.8 83.9)">20</text>
<text x="205.7" y="78.5">11</text>
<text x="207.6" y="100.1">1</text>
<text x="249.5" y="100.1">8</text>
<text x="207.6" y="102.6">2</text>
<text x="207.6" y="105.2">3</text>
<text x="207.6" y="107.7">4</text>
<text x="249.5" y="107.7">6</text>
<text x="113" y="111.5">11</text>
<text x="207" y="110.2">10</text>
<text x="207" y="112.8">11</text>
<text x="249.5" y="110.2">7</text>
<text x="44.2" y="117.5" transform="rotate(-90 44.2 117.5)">5</text>
<text x="113.6" y="119.1">8</text>
<text x="113.6" y="116.6">9</text>
<text x="34.9" y="122.9">1</text>
<text x="52.6" y="122.9">4</text>
<text x="113.6" y="124.2">6</text>
<text x="113.6" y="121.7">7</text>
<text x="34.9" y="128">3</text>
<text x="52.6" y="128">6</text>
<text x="113.6" y="131.8">3</text>
<text x="113.6" y="129.3">4</text>
<text x="113.6" y="126.7">5</text>
<text x="44.2" y="135.3" transform="rotate(-90 44.2 135.3)">2</text>
<text x="91.9" y="136.9">MP1</text>
<text x="91.9" y="134.4">MP2</text>
<text x="113.6" y="136.9">1</text>
<text x="113.6" y="134.4">2</text>
<text x="93.3" y="167.4">1</text>
<text x="111.7" y="167.4">14</text>
<text x="93.3" y="169.9">2</text>
<text x="93.3" y="172.5">3</text>
<text x="111.7" y="172.5">12</text>
<text x="111.7" y="169.9">13</text>
<text x="93.3" y="175">4</text>
<text x="93.3" y="177.5">5</text>
<text x="93.3" y="180.1">6</text>
<text x="93.3" y="182.6">7</text>
<text x="112.3" y="182.6">8</text>
<text x="92.7" y="186.4">15</text>
</g>
<g font-size="1.8" fill="#009600">
<text x="268" y="51.7">SNA</text>
<text x="268" y="86">SNB</text>
<text x="269.2" y="120.3">SNC</text>
</g>
<g font-size="1.8" fill="#0000c2">
<text x="110.5" y="77.2">I</text>
<text x="112.3" y="77.2">=</text>
<text x="115" y="77.2">(Vref</text>
<text x="120.7" y="77.2">-</text>
<text x="123.5" y="77.2">Vsox)</text>
<text x="132.3" y="77.2">(Gcsa</text>
<text x="141" y="77.2">Rsense)</text>
</g>
</svg>
